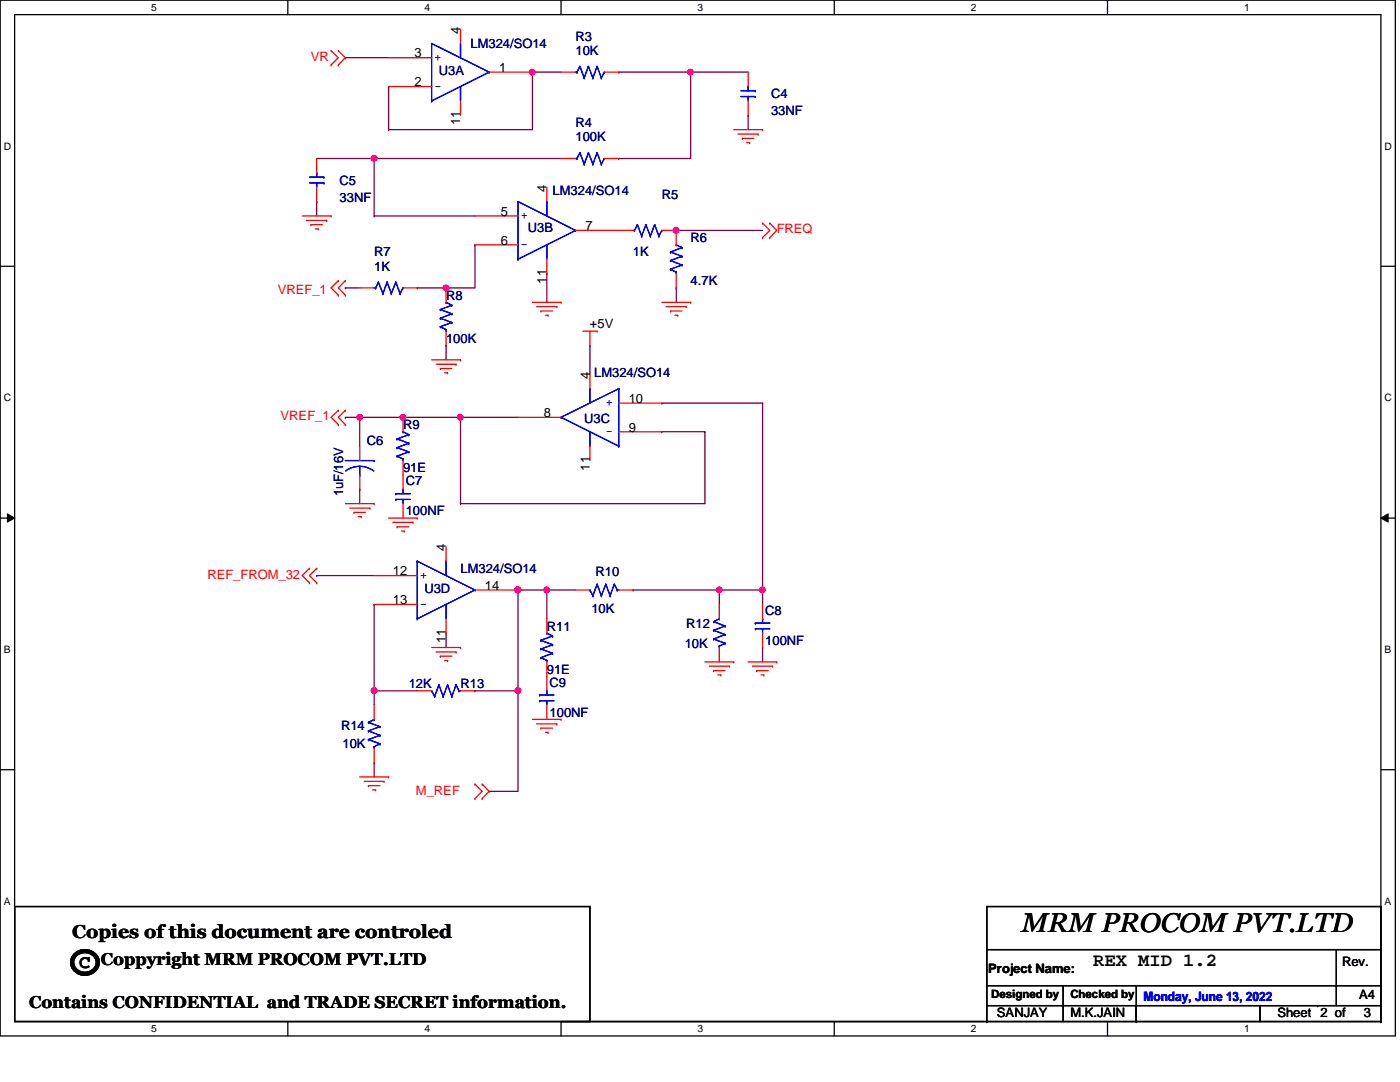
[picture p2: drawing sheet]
<svg xmlns="http://www.w3.org/2000/svg" width="279mm" height="216mm" viewBox="0 0 279 216" stroke-linecap="round" stroke-linejoin="round" font-family="sans-serif">
<path d="M0 0h278.5v206.7h-278.5zM2.9 2.9h272.7v200.9h-272.7z" fill="none" stroke="#000" stroke-width=".25"/>
<g fill="#fff">
<path d="M30.2 .3h1.1v2.3h-1.1z"/>
<path d="M30.2 204.1h1.1v2.3h-1.1z"/>
</g>
<path d="M57.4 0v2.9M57.4 203.8v2.9" fill="none" stroke="#000" stroke-width=".25"/>
<g fill="#fff">
<path d="M84.7 .3h1.1v2.3h-1.1z"/>
<path d="M84.7 204.1h1.1v2.3h-1.1z"/>
</g>
<path d="M112 0v2.9M112 203.8v2.9" fill="none" stroke="#000" stroke-width=".25"/>
<g fill="#fff">
<path d="M139.2 .3h1.1v2.3h-1.1z"/>
<path d="M139.2 204.1h1.1v2.3h-1.1z"/>
</g>
<path d="M166.5 0v2.9M166.5 203.8v2.9" fill="none" stroke="#000" stroke-width=".25"/>
<g fill="#fff">
<path d="M193.8 .3h1.1v2.3h-1.1z"/>
<path d="M193.8 204.1h1.1v2.3h-1.1z"/>
</g>
<path d="M221 0v2.9M221 203.8v2.9" fill="none" stroke="#000" stroke-width=".25"/>
<g fill="#fff">
<path d="M248.3 .3h1.1v2.3h-1.1z"/>
<path d="M248.3 204.1h1.1v2.3h-1.1z"/>
<path d="M.8 28h1.4v2.3h-1.4z"/>
<path d="M276.3 28h1.4v2.3h-1.4z"/>
<path d="M.8 78.2h1.4v2.3h-1.4z"/>
<path d="M276.3 78.2h1.4v2.3h-1.4z"/>
</g>
<path d="M0 53.1h2.9M275.6 53.1h2.9" fill="none" stroke="#000" stroke-width=".25"/>
<g fill="#fff">
<path d="M.8 128.5h1.3v2.2h-1.3z"/>
<path d="M276.3 128.5h1.3v2.2h-1.3z"/>
</g>
<path d="M0 103.4h2.9M275.6 103.4h2.9" fill="none" stroke="#000" stroke-width=".25"/>
<path d="M1.5 102.5l1.4 .9-1.4 .8zM275.6 103.4l1.4-.9v1.7z" fill="#000"/>
<path d="M1.5 102.5l1.4 .9-1.4 .8zM275.6 103.4l1.4-.9v1.7z" fill="none" stroke="#000" stroke-width=".2"/>
<g fill="#fff">
<path d="M.8 178.7h1.3v2.2h-1.3z"/>
<path d="M276.3 178.7h1.3v2.2h-1.3z"/>
</g>
<path d="M0 153.6h2.9M275.6 153.6h2.9" fill="none" stroke="#000" stroke-width=".25"/>
<path d="M63.2 31.6h.1M63.2 31.6h11.5M63.2 40.2h.1M63.2 40.2v2.9M91.9 83.3h.1M91.9 83.3v17.2" fill="none" stroke="#800040" stroke-width=".25"/>
<circle cx="91.9" cy="83.3" r=".56" fill="#f0f"/>
<circle cx="91.9" cy="83.3" r=".56" fill="none" stroke="#f0f" stroke-width=".25"/>
<path d="M68.9 57.4h.1M68.9 57.4h2.9M91.9 83.3h.1M91.9 83.3h11.5M140.7 86.1h.1M140.7 86.1v14.4h-48.8M91.9 100.5h.1M109.1 117.7h.1M109.1 117.7v5.8M109.1 117.7h5.8" fill="none" stroke="#800040" stroke-width=".25"/>
<circle cx="109.1" cy="117.7" r=".56" fill="#f0f"/>
<circle cx="109.1" cy="117.7" r=".56" fill="none" stroke="#f0f" stroke-width=".25"/>
<path d="M68.9 83.3h.1M68.9 83.3h2.9M71.8 83.3h.1M71.8 97.6h.1M71.8 83.3v5.7M71.8 97.6v2.9M103.4 117.7h.1M103.4 117.7v40.2h-5.8M94.8 137.8h.1M94.8 137.8h8.6M103.4 137.8h.1M97.6 157.9h.1" fill="none" stroke="#800040" stroke-width=".25"/>
<circle cx="103.4" cy="137.8" r=".56" fill="#f0f"/>
<circle cx="103.4" cy="137.8" r=".56" fill="none" stroke="#f0f" stroke-width=".25"/>
<circle cx="103.4" cy="117.7" r=".57" fill="#f0f"/>
<circle cx="103.4" cy="117.7" r=".57" fill="none" stroke="#f0f" stroke-width=".25"/>
<path d="M152.2 80.4h.1M152.2 80.4v40.2M143.6 117.7h.1M143.6 117.7h8.6M152.2 117.7h.1" fill="none" stroke="#800040" stroke-width=".25"/>
<circle cx="152.1" cy="117.7" r=".56" fill="#f0f"/>
<circle cx="152.1" cy="117.7" r=".56" fill="none" stroke="#f0f" stroke-width=".25"/>
<path d="M132.1 80.4h.1M132.1 80.4h20.1M63.2 114.9h.1M63.2 114.9h11.5M74.7 137.8h.1M74.7 137.8v2.9M74.7 152.2h.1M74.7 152.2v2.8" fill="none" stroke="#800040" stroke-width=".25"/>
<circle cx="74.7" cy="137.8" r=".56" fill="#f0f"/>
<circle cx="74.7" cy="137.8" r=".56" fill="none" stroke="#f0f" stroke-width=".25"/>
<path d="M143.6 117.7h.1M143.6 117.7v2.9M74.7 137.8h.1M74.7 137.8h8.6M152.2 129.2h.1M152.2 129.2v2.9" fill="none" stroke="#800040" stroke-width=".25"/>
<circle cx="143.5" cy="117.7" r=".56" fill="#f0f"/>
<circle cx="143.5" cy="117.7" r=".56" fill="none" stroke="#f0f" stroke-width=".25"/>
<g fill="none" stroke="#800040" stroke-width=".25">
<path d="M123.5 31.6h.1M123.5 31.6h14.3M149.3 23h.1M149.3 23v2.9M117.7 68.9h.1M117.7 68.9v5.8M71.8 83.3h.1M71.8 83.3h8.6M132.1 86.1h.1M132.1 86.1h8.6M74.7 120.6h.1M74.7 120.6v17.2"/>
<path d="M89 126.3h.1M89 126.3v2.9"/>
</g>
<circle cx="80.4" cy="83.3" r=".56" fill="#f0f"/>
<circle cx="80.4" cy="83.3" r=".56" fill="none" stroke="#f0f" stroke-width=".25"/>
<circle cx="71.8" cy="83.3" r=".56" fill="#f0f"/>
<circle cx="71.8" cy="83.3" r=".56" fill="none" stroke="#f0f" stroke-width=".25"/>
<path d="M68.9 11.5h.1M68.9 11.5h8.7M77.6 17.3h.1M77.6 17.3v8.6M106.3 14.4h.1M106.3 14.4v11.5h-28.7M106.3 14.4h5.7M74.7 31.6h.1M74.7 31.6h37.3M77.6 25.9h.1M83.3 57.4h.1M83.3 57.4h5.7" fill="none" stroke="#800040" stroke-width=".25"/>
<circle cx="106.2" cy="14.4" r=".56" fill="#f0f"/>
<circle cx="106.2" cy="14.4" r=".56" fill="none" stroke="#f0f" stroke-width=".25"/>
<path d="M89 57.4h.1M94.8 48.9h.1M94.8 48.9v8.5h-5.8" fill="none" stroke="#800040" stroke-width=".25"/>
<circle cx="89" cy="57.5" r=".56" fill="#f0f"/>
<circle cx="89" cy="57.5" r=".56" fill="none" stroke="#f0f" stroke-width=".25"/>
<path d="M74.7 31.6h.1M74.7 31.6v11.5M74.7 43.1h.1M74.7 43.1h20.1" fill="none" stroke="#800040" stroke-width=".25"/>
<circle cx="74.7" cy="31.6" r=".57" fill="#f0f"/>
<circle cx="74.7" cy="31.6" r=".57" fill="none" stroke="#f0f" stroke-width=".25"/>
<path d="M137.8 14.4h.1M137.8 14.4v17.2" fill="none" stroke="#800040" stroke-width=".25"/>
<circle cx="137.8" cy="14.4" r=".56" fill="#f0f"/>
<circle cx="137.8" cy="14.4" r=".56" fill="none" stroke="#f0f" stroke-width=".25"/>
<path d="M137.8 14.4h.1M137.8 14.4h11.5M135 57.4h.1M135 46h.1M135 57.4v2.9M135 46h17.2" fill="none" stroke="#800040" stroke-width=".25"/>
<circle cx="134.9" cy="45.9" r=".56" fill="#f0f"/>
<circle cx="134.9" cy="45.9" r=".56" fill="none" stroke="#f0f" stroke-width=".25"/>
<path d="M123.5 14.4h.1M123.5 14.4h14.3M109.1 54.6h.1M109.1 54.6v5.7M89 68.9h.1M89 68.9v2.9M80.4 83.3h.1M80.4 83.3h11.5M103.4 117.7h.1M103.4 117.7h5.7M126.3 117.7h.1M126.3 117.7h17.3" fill="none" stroke="#800040" stroke-width=".25"/>
<circle cx="103.4" cy="117.7" r=".57" fill="#f0f"/>
<circle cx="103.4" cy="117.7" r=".57" fill="none" stroke="#f0f" stroke-width=".25"/>
<g fill="none" stroke="#f00" stroke-width=".25">
<path d="M66.1 13h.1M66.1 10.1h.1M66.1 10.1l1.4 1.4-1.4 1.5M67.5 10.1h.1M67.5 13h.1M67.5 10.1l1.4 1.4-1.4 1.5M77.6 11.5h8.5M77.6 17.3h8.5M91.9 5.8v2.9M97.6 14.4h8.7M112 14.4h2.9M120.6 14.4h2.9"/>
<path d="M149.3 14.4v2.9M63.2 31.6v2.9M63.2 37.4v2.8M91.9 20.2v2.8M109.1 37.4v2.8M112 31.6h2.9M120.6 31.6h2.9M146.4 25.9h5.8M147.3 26.8h4M148.2 27.6h.1M148.2 27.6h2.3M149 28.4h.6"/>
<path d="M149.3 20.2v2.8M149.6 28.4h.1M151.3 26.8h.1M152.2 25.9h.1M60.3 43.1h5.8M61.2 44h4M62.1 44.8h.1M62.1 44.8h2.2M62.9 45.7h.6M63.5 45.7h.1M65.2 44h.1M66.1 43.1h.1"/>
<path d="M67.5 56h.1M67.5 58.9h.1M67.5 56l-1.4 1.4 1.4 1.5M68.9 56h.1M68.9 58.9h.1M68.9 56l-1.4 1.4 1.4 1.5M71.8 57.4h2.9M80.4 57.4h2.9M89 57.4v2.9M94.8 43.1h8.6M94.8 48.9h8.6M109.1 51.7v2.9"/>
<path d="M114.9 46h11.4M132.1 46h2.9v2.9M135 54.6v2.8M152.2 47.4h.1M152.2 44.5h.1M152.2 44.5l1.4 1.5-1.4 1.4M153.6 47.4h.1M153.6 44.5h.1M153.6 44.5l1.4 1.5-1.4 1.4M86.1 71.8h5.8M87 72.7h4M87.9 73.5h.1"/>
<path d="M87.9 73.5h2.3M88.7 74.4h.6M89 66.1v2.8M89.3 74.4h.1M91 72.7h.1M91.9 71.8h.1M106.3 60.3h5.7M107.1 61.2h4M107.9 62.1h.1M107.9 62.1h2.4M108.8 62.9h.6M109.4 62.9h.1"/>
<path d="M111.1 61.2h.1M112 60.3h.1M116.3 66.1h2.9M117.7 68.9h.1M117.7 66.1v2.8M117.7 74.7v2.9M119.2 66.1h.1M132.1 60.3h5.7M132.9 61.2h4M133.8 62.1h.1M133.8 62.1h2.3M134.7 62.9h.6"/>
<path d="M135.3 62.9h.1M136.9 61.2h.1M137.8 60.3h.1M67.5 81.9h.1M67.5 84.7h.1M67.5 81.9l-1.4 1.4 1.4 1.4M68.9 81.9h.1M68.9 84.7h.1M68.9 81.9l-1.4 1.4 1.4 1.4M71.8 89v2.9M71.8 94.8v2.8M80.4 83.3v2.8"/>
<path d="M80.4 91.9v5.7M103.4 83.3h8.6M117.7 89v2.9M123.5 80.4h8.6M123.5 86.1h8.6M61.8 113.4h.1M61.8 116.3h.1M61.8 113.4l-1.5 1.5 1.5 1.4M63.2 113.4h.1M63.2 116.3h.1M63.2 113.4l-1.4 1.5 1.4 1.4M68.9 100.5h5.8"/>
<path d="M69.8 101.4h4M70.7 102.2h.1M70.7 102.2h2.2M71.5 103.1h.6M72.1 103.1h.1M73.8 101.4h.1M74.7 100.5h.1M74.7 114.9h8.6M77.6 103.4h5.7M78.4 104.2h4M79.2 105.1h.1M79.2 105.1h2.4"/>
<path d="M80.1 106h.6M80.4 100.5v2.9M80.7 106h.1M82.4 104.2h.1M83.3 103.4h.1M89 109.1v2.9M94.8 117.7h8.6M114.9 117.7h2.8M123.5 117.7h2.8M74.7 120.6h8.6M83.3 137.8h2.8M86.1 129.2h5.8"/>
<path d="M87 130.1h4M87.9 130.9h.1M87.9 130.9h2.3M88.7 131.8h.6M89 123.5v2.8M89.3 131.8h.1M91 130.1h.1M91.9 129.2h.1M91.9 137.8h2.9M109.1 123.5v2.8M109.1 132.1v5.7M140.7 132.1h5.7"/>
<path d="M141.6 132.9h4M142.4 133.8h.1M142.4 133.8h2.3M143.3 134.7h.5M143.6 120.6v2.9M143.6 129.2v2.9M143.8 134.7h.1M145.6 132.9h.1M146.4 132.1h.1M149.3 132.1h5.7M150.2 132.9h4M151 133.8h.1"/>
<path d="M151 133.8h2.3M151.9 134.7h.5M152.2 120.6v2.9M152.2 126.3v2.9M152.4 134.7h.1M154.2 132.9h.1M155 132.1h.1M71.8 155h5.8M72.7 155.9h4M73.5 156.8h.1M73.5 156.8h2.3M74.4 157.6h.6"/>
<path d="M74.7 140.7v2.9M74.7 149.3v2.9M75 157.6h.1M76.7 155.9h.1M77.6 155h.1M94.8 159.3h.1M94.8 156.5h.1M94.8 156.5l1.4 1.4-1.4 1.4M96.2 156.5h.1M96.2 159.3h.1M96.2 156.5l1.4 1.4-1.4 1.4M106.3 143.6h5.7"/>
<path d="M107.1 144.4h4M107.9 145.3h.1M107.9 145.3h2.4M108.8 146.1h.6M109.1 140.7v2.9M109.4 146.1h.1M111.1 144.4h.1M112 143.6h.1"/>
</g>
<g fill="none" stroke="#000" stroke-width=".25">
<path d="M2.9 180.9h114.8v22.9h-114.8zM196.9 180.9h78.7v8.6h-78.7zM196.9 193.5h.1M196.9 189.5h.1M196.9 196.7h78.7M196.9 189.5v11.2M212.2 196.7h.1M212.2 196.7v7.1M226.8 196.7v7.1M266.7 196.7h.1M266.7 189.5v11.2M275.6 197.5h.1"/>
<path d="M275.6 196.7h.1M275.6 189.5h.1M275.6 189.5v14.3M112 203.8h84.9M196.9 200.7h29.9v3.1h-29.9zM196.9 203.8h.1M226.8 200.7h24.7v3.1h-24.7zM226.8 203.8h.1M251.5 203.8h24.1M251.5 200.7h24.1M263 200.7h.1M275.6 200.7h.1"/>
<path d="M275.6 203.8h.1"/>
</g>
<path d="M15 190.6a2.64 2.64 0 0 1 2.7-.7 2.64 2.64 0 0 1 1.8 2.1 2.58 2.58 0 0 1-2.5 2.3 2.58 2.58 0 0 1-2.6-2.3l.1-.5z" fill="none" stroke="#000" stroke-width=".85"/>
<g fill="none" stroke="#00f" stroke-width=".25">
<path d="M86.1 8.7h.1M86.1 8.7l11.5 5.7M86.1 8.7v11.5M91.9 8.7h.1M91.9 17.3h.1M91.9 8.7v2.8M91.9 17.3v2.9M97.6 14.4h.1M97.6 14.4l-11.5 5.8M114.9 14.4h.2M115.1 14.4h.1M115.7 13.3h.1"/>
<path d="M115.7 13.3l-.6 1.1M115.7 13.3l.9 2.2M116.6 15.5h.1M117.4 13.3h.1M117.4 13.3l-.8 2.2M117.4 13.3l.9 2.2M118.3 15.5h.1M119.2 13.3h.1M119.2 13.3l-.9 2.2M119.2 13.3l.8 2.2M120 15.5h.1M120.6 14.4h.1"/>
<path d="M120.6 14.4l-.6 1.1M147.9 19.3h2.8M147.9 18.1h2.8M149.3 17.3h.1M149.3 19.3h.1M149.3 17.3v.8M149.3 19.3v.9M150.7 19.3h.1M150.7 18.1h.1M61.8 36.5h2.8M61.8 35.3h2.8M63.2 34.5h.1"/>
<path d="M63.2 36.5h.1M63.2 34.5v.8M63.2 36.5v.9M64.6 36.5h.1M64.6 35.3h.1M86.1 20.2h.1M114.9 31.6h.2M115.1 31.6h.1M115.7 30.5h.1M115.7 30.5l-.6 1.1M115.7 30.5l.9 2.3M116.6 32.8h.1"/>
<path d="M117.4 30.5h.1M117.4 30.5l-.8 2.3M117.4 30.5l.9 2.3M118.3 32.8h.1M119.2 30.5h.1M119.2 30.5l-.9 2.3M119.2 30.5l.8 2.3M120 32.8h.1M120.6 31.6h.1M120.6 31.6l-.6 1.2M74.7 57.4h.3M75 57.4h.1"/>
<path d="M75.5 56.3h.1M75.5 56.3l-.5 1.1M75.5 56.3l.9 2.3M76.4 58.6h.1M77.3 56.3h.1M77.3 56.3l-.9 2.3M77.3 56.3l.8 2.3M78.1 58.6h.1M79 56.3h.1M79 56.3l-.9 2.3M79 56.3l.8 2.3M79.8 58.6h.1"/>
<path d="M80.4 57.4h.1M80.4 57.4l-.6 1.2M103.4 40.2h.1M103.4 51.7h.1M103.4 40.2l11.5 5.8M103.4 40.2v11.5M109.1 40.2h.1M109.1 48.9h.1M109.1 40.2v2.9M109.1 48.9v2.8M114.9 46h.1M114.9 46l-11.5 5.7"/>
<path d="M126.3 46h.3M126.6 46h.1M127.2 44.8h.1M127.2 44.8l-.6 1.2M127.2 44.8l.9 2.3M128.1 47.1h.1M128.9 44.8h.1M128.9 44.8l-.8 2.3M128.9 44.8l.9 2.3M129.8 47.1h.1M130.6 44.8h.1M130.6 44.8l-.8 2.3"/>
<path d="M130.6 44.8l.9 2.3M131.5 47.1h.1M132.1 46h.1M132.1 46l-.6 1.1M133.8 53.7h.1M133.8 52h.1M133.8 50.3h.1M133.8 53.7l1.2 .6M133.8 52l2.3 .9M133.8 50.3l2.3 .8M135 48.9h.1M135 54.3h.1"/>
<path d="M135 48.9l1.1 .5M135 54.3v.3M136.1 52.9h.1M136.1 51.1h.1M136.1 49.4h.1M136.1 52.9l-2.3 .8M136.1 51.1l-2.3 .9M136.1 49.4l-2.3 .9M87.9 65.2h.1M87.9 63.5h.1M87.9 61.8h.1M87.9 65.2l1.1 .6"/>
<path d="M87.9 63.5l2.3 .8M87.9 61.8l2.3 .8M89 60.3h.1M89 65.8h.1M89 60.3l1.2 .6M89 65.8v.3M90.2 64.3h.1M90.2 62.6h.1M90.2 60.9h.1M90.2 64.3l-2.3 .9M90.2 62.6l-2.3 .9M90.2 60.9l-2.3 .9"/>
<path d="M117.7 77.6h.1M117.7 77.6v2.8M123.5 77.6h.1M123.5 77.6l-11.5 5.7M123.5 77.6v11.4M68.9 91.9h5.8M71.8 94.8h.1M71.8 93l1.5 .3 1.3 .7M71.8 93l-1.5 .3-1.3 .7M71.8 93v1.8M74.7 91.9h.1M79 99.7h.1"/>
<path d="M79 98.5h.1M79 99.7h2.9M79 98.5h2.9M79.2 91h.1M79.2 89.3h.1M79.2 87.6h.1M79.2 91l1.2 .6M79.2 89.3l2.4 .9M79.2 87.6l2.4 .8M80.4 86.1h.1M80.4 91.6h.1M80.4 97.6h.1"/>
<path d="M80.4 99.7h.1M80.4 86.1l1.2 .6M80.4 91.6v.3M80.4 97.6v.9M80.4 99.7v.8M81.6 90.2h.1M81.6 88.4h.1M81.6 86.7h.1M81.6 90.2l-2.4 .8M81.6 88.4l-2.4 .9M81.6 86.7l-2.4 .9M112 83.3h.1"/>
<path d="M112 83.3l11.5 5.7M117.7 86.1h.1M117.7 86.1v2.9M123.5 89h.1M83.3 112h.1M83.3 112l11.5 5.7M83.3 112v11.5M89 112h.1M89 112v2.9M94.8 117.7h.1M94.8 117.7l-11.5 5.8M117.7 117.7h.1"/>
<path d="M117.7 117.7l.6 1.2M118.3 118.9h.1M119.2 116.6h.1M119.2 116.6l.8 2.3M119.2 116.6l-.9 2.3M120 118.9h.1M120.9 116.6h.1M120.9 116.6l.9 2.3M120.9 116.6l-.9 2.3M121.8 118.9h.1M122.6 116.6h.1M122.6 116.6l.6 1.1"/>
<path d="M122.6 116.6l-.8 2.3M123.2 117.7h.1M123.2 117.7h.3M83.3 123.5h.1M86.1 137.8h.1M86.1 137.8l.6 1.2M86.7 139h.1M87.6 136.7h.1M87.6 136.7l.8 2.3M87.6 136.7l-.9 2.3M88.4 139h.1M89 120.6h.1"/>
<path d="M89 120.6v2.9M89.3 136.7h.1M89.3 136.7l.9 2.3M89.3 136.7l-.9 2.3M90.2 139h.1M91 136.7h.1M91 136.7l.6 1.1M91 136.7l-.8 2.3M91.6 137.8h.1M91.6 137.8h.3M107.7 139.8h.1M107.7 138.7h.1"/>
<path d="M107.7 139.8h2.9M107.7 138.7h2.9M107.9 131.2h.1M107.9 129.5h.1M107.9 127.8h.1M107.9 131.2l1.2 .6M107.9 129.5l2.4 .8M107.9 127.8l2.4 .9M109.1 137.8h.1M109.1 139.8h.1M109.1 126.3h.1M109.1 131.8h.1"/>
<path d="M109.1 131.8v.3M109.1 137.8v.9M109.1 139.8v.9M109.1 126.3l1.2 .6M110.3 130.3h.1M110.3 128.7h.1M110.3 126.9h.1M110.3 130.3l-2.4 .9M110.3 128.7l-2.4 .8M110.3 126.9l-2.4 .9M142.4 127.5h.1M142.4 125.8h.1"/>
<path d="M142.4 124h.1M142.4 127.5l2.3 .9M142.4 125.8l2.3 .8M142.4 124l2.3 .9M143.6 123.5h.1M143.6 128.9h.1M143.6 123.5l-1.2 .5M143.6 128.9v.3M144.7 128.4h.1M144.7 126.6h.1M144.7 124.9h.1M144.7 128.4l-1.1 .5"/>
<path d="M144.7 126.6l-2.3 .9M144.7 124.9l-2.3 .9M150.7 125.5h.1M150.7 124.3h.1M150.7 125.5h2.9M150.7 124.3h2.9M152.2 123.5h.1M152.2 125.5h.1M152.2 123.5v.8M152.2 125.5v.8M73.5 147.6h.1M73.5 145.8h.1"/>
<path d="M73.5 144.1h.1M73.5 147.6l2.3 .8M73.5 145.8l2.3 .9M73.5 144.1l2.3 .9M74.7 143.6h.1M74.7 149h.1M74.7 143.6l-1.2 .5M74.7 149v.3M75.8 148.4h.1M75.8 146.7h.1M75.8 145h.1M75.8 148.4l-1.1 .6"/>
<path d="M75.8 146.7l-2.3 .9M75.8 145l-2.3 .8"/>
</g>
<circle cx="91.9" cy="83.3" r=".56" fill="#f0f"/>
<circle cx="91.9" cy="83.3" r=".56" fill="none" stroke="#f0f" stroke-width=".25"/>
<circle cx="109.1" cy="117.7" r=".56" fill="#f0f"/>
<circle cx="109.1" cy="117.7" r=".56" fill="none" stroke="#f0f" stroke-width=".25"/>
<circle cx="103.4" cy="137.8" r=".56" fill="#f0f"/>
<circle cx="103.4" cy="137.8" r=".56" fill="none" stroke="#f0f" stroke-width=".25"/>
<circle cx="103.4" cy="117.7" r=".57" fill="#f0f"/>
<circle cx="103.4" cy="117.7" r=".57" fill="none" stroke="#f0f" stroke-width=".25"/>
<circle cx="152.1" cy="117.7" r=".56" fill="#f0f"/>
<circle cx="152.1" cy="117.7" r=".56" fill="none" stroke="#f0f" stroke-width=".25"/>
<circle cx="74.7" cy="137.8" r=".56" fill="#f0f"/>
<circle cx="74.7" cy="137.8" r=".56" fill="none" stroke="#f0f" stroke-width=".25"/>
<circle cx="143.5" cy="117.7" r=".56" fill="#f0f"/>
<circle cx="143.5" cy="117.7" r=".56" fill="none" stroke="#f0f" stroke-width=".25"/>
<circle cx="80.4" cy="83.3" r=".56" fill="#f0f"/>
<circle cx="80.4" cy="83.3" r=".56" fill="none" stroke="#f0f" stroke-width=".25"/>
<circle cx="71.8" cy="83.3" r=".56" fill="#f0f"/>
<circle cx="71.8" cy="83.3" r=".56" fill="none" stroke="#f0f" stroke-width=".25"/>
<circle cx="106.2" cy="14.4" r=".56" fill="#f0f"/>
<circle cx="106.2" cy="14.4" r=".56" fill="none" stroke="#f0f" stroke-width=".25"/>
<circle cx="89" cy="57.5" r=".56" fill="#f0f"/>
<circle cx="89" cy="57.5" r=".56" fill="none" stroke="#f0f" stroke-width=".25"/>
<circle cx="74.7" cy="31.6" r=".57" fill="#f0f"/>
<circle cx="74.7" cy="31.6" r=".57" fill="none" stroke="#f0f" stroke-width=".25"/>
<circle cx="137.8" cy="14.4" r=".56" fill="#f0f"/>
<circle cx="137.8" cy="14.4" r=".56" fill="none" stroke="#f0f" stroke-width=".25"/>
<circle cx="134.9" cy="45.9" r=".56" fill="#f0f"/>
<circle cx="134.9" cy="45.9" r=".56" fill="none" stroke="#f0f" stroke-width=".25"/>
<circle cx="103.4" cy="117.7" r=".57" fill="#f0f"/>
<circle cx="103.4" cy="117.7" r=".57" fill="none" stroke="#f0f" stroke-width=".25"/>
<text font-size="5.4" x="203.8" y="185.9">MRM PROCOM PVT.LTD</text>
<g font-size="3.7">
<text x="14.4" y="187.2">Copies of this document are controled</text>
<text x="15.8" y="193.1">C Coppyright MRM PROCOM PVT.LTD</text>
<text x="218.2" y="192.7">REX MID 1.2</text>
</g>
<text font-size="3.4" x="5.8" y="201.2">Contains CONFIDENTIAL and TRADE SECRET information.</text>
<g font-size="2.6">
<text x="82.7" y="11.5">3</text>
<text x="91.9" y="6.7" transform="rotate(-90 91.9 6.7)">4</text>
<text x="82.7" y="17.2">2</text>
<text x="99.6" y="14.4">1</text>
<text x="91.9" y="25" transform="rotate(-90 91.9 25)">11</text>
<text x="109.1" y="38.2" transform="rotate(-90 109.1 38.2)">4</text>
<text x="99.9" y="43.1">5</text>
<text x="116.8" y="45.9">7</text>
<text x="99.9" y="48.8">6</text>
<text x="109.1" y="56.6" transform="rotate(-90 109.1 56.6)">11</text>
<text x="117.7" y="65.5">+5V</text>
<text x="117.7" y="75.6" transform="rotate(-90 117.7 75.6)">4</text>
<text x="108.5" y="83.2">8</text>
<text x="125.5" y="80.4">10</text>
<text x="125.5" y="86.1">9</text>
<text x="117.7" y="93.9" transform="rotate(-90 117.7 93.9)">11</text>
<text x="89" y="110" transform="rotate(-90 89 110)">4</text>
<text x="78.4" y="114.8">12</text>
<text x="96.8" y="117.7">14</text>
<text x="78.4" y="120.6">13</text>
<text x="89" y="128.4" transform="rotate(-90 89 128.4)">11</text>
<text x="197.2" y="194.2">Project Name:</text>
<text x="267.8" y="192.7">Rev.</text>
<text x="199" y="203">SANJAY</text>
<text x="213.6" y="203">M.K.JAIN</text>
<text x="254.9" y="203">Sheet</text>
<text x="263.5" y="203">2 of</text>
<text x="271.3" y="199.3">A4</text>
<text x="272.2" y="203">3</text>
</g>
<g font-size="2.6" fill="#000080">
<text x="93.9" y="9.6">LM324/SO14</text>
<text x="114.9" y="8.1">R3</text>
<text x="114.9" y="11">10K</text>
<text x="87.6" y="15">U3A</text>
<text x="153.9" y="19.6">C4</text>
<text x="153.9" y="23">33NF</text>
<text x="114.9" y="25.4">R4</text>
<text x="114.9" y="28.2">100K</text>
<text x="67.8" y="36.8">C5</text>
<text x="67.8" y="40.3">33NF</text>
<text x="110.3" y="38.8">LM324/SO14</text>
<text x="132.1" y="39.7">R5</text>
<text x="105.4" y="46.3">U3B</text>
<text x="74.7" y="51.2">R7</text>
<text x="126.3" y="51.2">1K</text>
<text x="137.8" y="48.3">R6</text>
<text x="74.7" y="54.1">1K</text>
<text x="89" y="59.8">R8</text>
<text x="137.8" y="56.9">4.7K</text>
<text x="89" y="68.4">100K</text>
<text x="118.6" y="75.3">LM324/SO14</text>
<text x="73.2" y="88.8">C6</text>
<text x="80.4" y="85.6">R9</text>
<text x="116.6" y="84.5">U3C</text>
<text x="80.4" y="94.2">91E</text>
<text x="68.5" y="99.1" transform="rotate(-90 68.5 99.1)">1uF/16V</text>
<text x="81" y="96.8">C7</text>
<text x="81" y="102.8">100NF</text>
<text x="84.7" y="118.3">U3D</text>
<text x="91.9" y="114.3">LM324/SO14</text>
<text x="118.9" y="114.9">R10</text>
<text x="109.1" y="125.8">R11</text>
<text x="118" y="122.3">10K</text>
<text x="136.9" y="125.2">R12</text>
<text x="152.7" y="122.6">C8</text>
<text x="136.7" y="129.2">10K</text>
<text x="152.7" y="128.7">100NF</text>
<text x="81.6" y="137.3">12K</text>
<text x="91.9" y="137.3">R13</text>
<text x="109.1" y="134.4">91E</text>
<text x="109.7" y="137">C9</text>
<text x="109.7" y="143">100NF</text>
<text x="68.1" y="145.6">R14</text>
<text x="68.4" y="149.4">10K</text>
</g>
<g font-size="2.6" fill="#f00">
<text x="62.1" y="12.1">VR</text>
<text x="155" y="46.6">FREQ</text>
<text x="55.5" y="58.6">VREF_1</text>
<text x="56" y="83.9">VREF_1</text>
<text x="41.4" y="115.5">REF_FROM_32</text>
<text x="83" y="158.5">M_REF</text>
</g>
<g font-size="2.6" fill="#00f">
<text x="86.7" y="17.9">-</text>
<text x="86.7" y="12.2">+</text>
<text x="104" y="43.7">+</text>
<text x="104" y="49.5">-</text>
<text x="120.9" y="81.1">+</text>
<text x="120.9" y="86.8">-</text>
<text x="83.9" y="115.5">+</text>
<text x="83.9" y="121.2">-</text>
<text x="228.2" y="199.6">Monday, June 13, 2022</text>
</g>
<g font-size="2.3">
<text x="197.8" y="199.1">Designed by</text>
<text x="213.6" y="199.1">Checked by</text>
</g>
<g font-size="2">
<text x="30.2" y="2.2">5</text>
<text x="84.7" y="2.2">4</text>
<text x="139.2" y="2.2">3</text>
<text x="193.8" y="2.2">2</text>
<text x="248.3" y="2.2">1</text>
<text x=".8" y="29.8">D</text>
<text x="276.3" y="29.8">D</text>
<text x=".8" y="80.1">C</text>
<text x="276.3" y="80.1">C</text>
<text x=".8" y="130.3">B</text>
<text x="276.3" y="130.3">B</text>
<text x=".8" y="180.5">A</text>
<text x="276.3" y="180.5">A</text>
<text x="30.2" y="206">5</text>
<text x="84.7" y="206">4</text>
<text x="139.2" y="206">3</text>
<text x="193.8" y="206">2</text>
<text x="248.3" y="206">1</text>
</g>
</svg>
